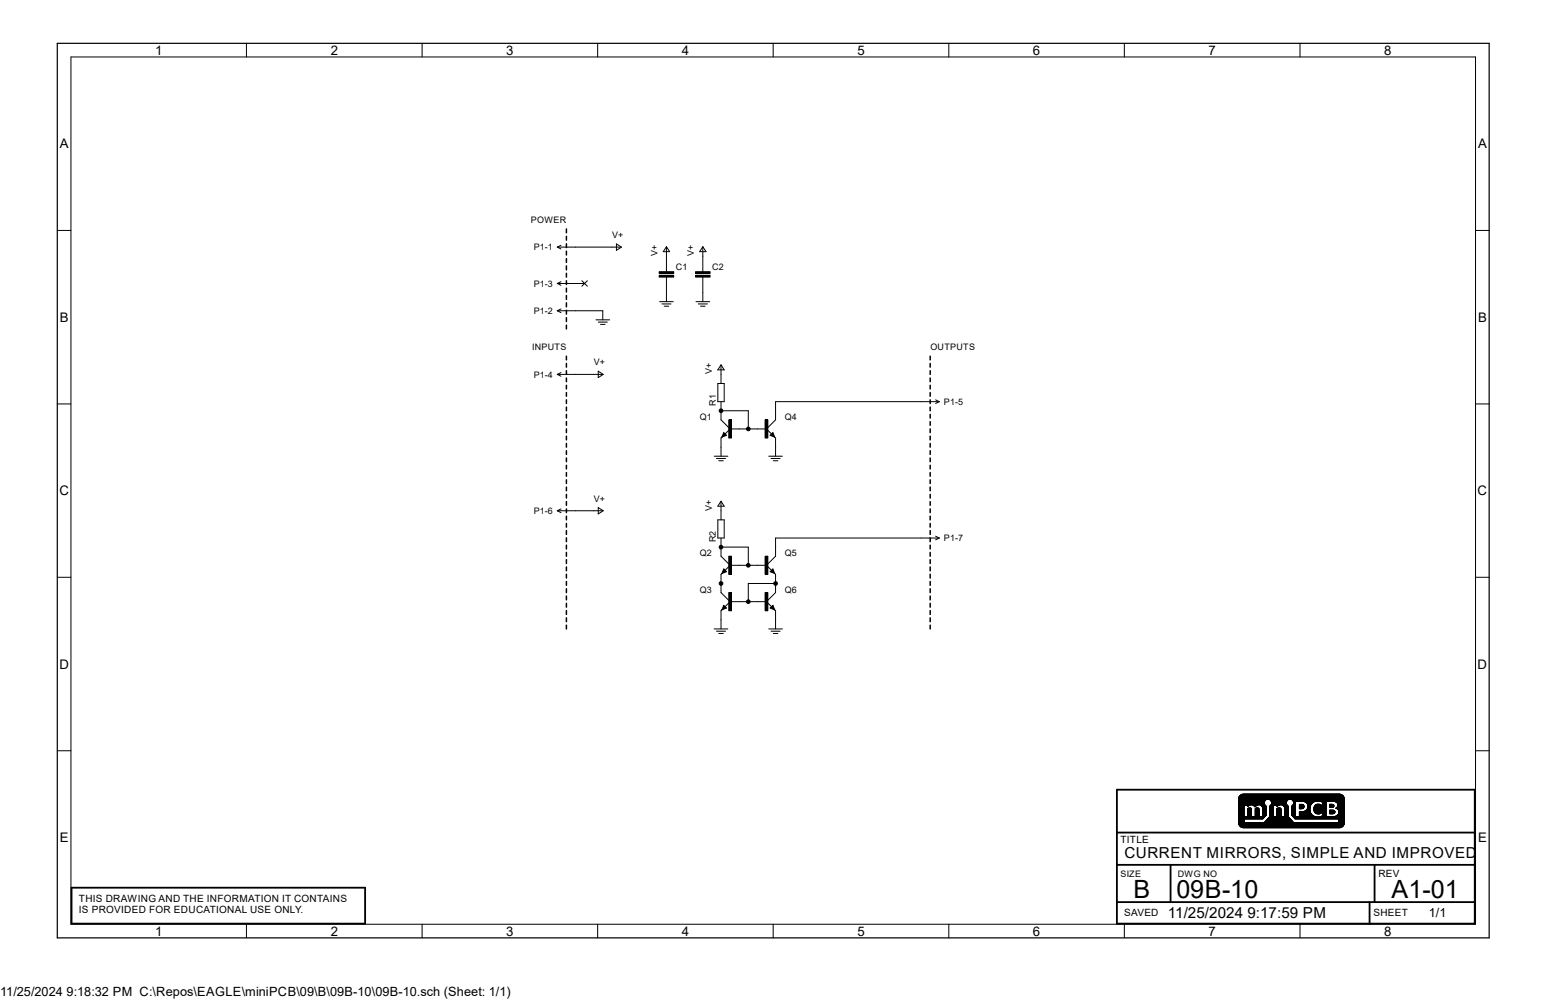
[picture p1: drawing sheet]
<svg xmlns="http://www.w3.org/2000/svg" width="432mm" height="279mm" viewBox="0 0 432 279" stroke-linecap="round" stroke-linejoin="round" font-family="sans-serif">
<path d="M16 12.1h399.9v249.9h-399.9z" fill="none" stroke="#000" stroke-width=".34"/>
<g fill="none" stroke="#000" stroke-width=".28">
<path d="M19.8 15.9h392.3v242.3h-392.3zM68.8 12.1v3.8M117.9 12.1v3.8M166.9 12.1v3.8M215.9 12.1v3.8M265 12.1v3.8M314 12.1v3.8M363.1 12.1v3.8M16 64.4h3.8M155.7 69h17.7M155.7 69l1 .6M155.7 79.2h7.6"/>
<path d="M155.7 79.2l1 .5M156.7 68.5l-1 .5M156.7 78.7l-1 .5M162.5 78.4l1.5 1.6M164 78.4l-1.5 1.6M172.2 68.2l1.4 .8-1.4 .9zM184.1 76.9h4.1v.5h-4.1zM184.1 75.9h4.1v.5h-4.1zM186.1 69v6.9M186.1 77.4v6.9M186.1 68.9l.9 1.4h-1.7zM194.3 76.9h4v.5h-4z"/>
<path d="M194.3 75.9h4v.5h-4zM196.3 69v6.9M196.3 77.4v6.9M196.3 68.9l.9 1.4h-1.8zM412.1 64.4h3.8M155.7 86.8h12.7v2.6M155.7 86.8l1 .5M156.7 86.3l-1 .5M166.5 89.4h3.8M167.1 90h2.5M167.7 90.6h1.3M184.2 84.3h3.8"/>
<path d="M184.9 84.9h2.5M185.5 85.6h1.3M194.4 84.3h3.8M195 84.9h2.6M195.7 85.6h1.2M16 112.9h3.8M155.7 104.6h12.7M155.7 104.6l1 .5M156.7 104.1l-1 .5M167.1 103.7l1.4 .9-1.4 .9zM200.5 107.1h1.8v5.1h-1.8zM201.4 112.2v5.1l2.5 2.5"/>
<path d="M201.4 102.1v5M201.4 101.9l.9 1.4h-1.8zM201.4 114.8h7.6v5M203.5 117.3h.8v5.1h-.8zM203.9 119.8h10.2M203.9 119.8l-2.5 2.6v5.1M213.7 117.3h.8v5.1h-.8zM214.1 119.8l2 2.1M261.3 111.7l1 .5M262.3 112.2h-45.7v5.1l-2.5 2.5M262.3 112.2l-1 .5M412.1 112.9h3.8"/>
<path d="M199.5 127.5h3.8M200.1 128.1h2.5M200.7 128.7h1.3M202.1 120.9l.8 .7-1.3 .5zM202.1 121.1l.5 .5-.7 .3zM202.1 121.4l.3 .2M214.7 127.5h3.8M215.1 121.6l.8-.7 .5 1.2zM215.3 121.6l.6-.5 .2 .8zM215.3 128.1h2.6M215.9 121.4l-.3 .2M216 128.7h1.3"/>
<path d="M216.1 121.9l.5 .5v5.1M155.7 142.7h12.7M155.7 142.7l1 .5M156.7 142.2l-1 .5M167.1 141.8l1.4 .9-1.4 .9zM200.5 145.2h1.8v5.1h-1.8zM201.4 140.2v5M201.4 150.3v5.1l2.5 2.5M201.4 140l.9 1.4h-1.8zM201.4 152.9h7.6v5M202.1 159l.8 .7-1.3 .5zM202.1 159.2l.5 .5-.7 .3z"/>
<path d="M202.1 159.5l.3 .2M203.5 155.4h.8v5.1h-.8zM203.9 157.9l-2.5 2.6v5.1l2.5 2.5M203.9 157.9h10.2M213.7 155.4h.8v5.1h-.8zM214.1 157.9l2.5 2.6v5.1l-2.5 2.5M215.3 159.7l.6-.5 .2 .8zM215.9 159l.5 1.2-1.3-.5zM215.9 159.5l-.3 .2M261.3 149.8l1 .5M262.3 150.3h-45.7v5.1l-2.5 2.5M262.3 150.3l-1 .5"/>
<path d="M16 161.3h3.8M199.5 175.7h3.8M200.1 176.4h2.5M200.7 177h1.3M202.1 169.1l.8 .8-1.3 .5zM202.1 169.4l.5 .5-.7 .2zM202.1 169.6l.3 .3M203.5 165.6h.8v5h-.8zM203.9 168.1l-2.5 2.5v5.1M203.9 168.1h10.2M213.7 165.6h.8v5h-.8zM214.1 168.1l2.5 2.5v5.1"/>
<path d="M214.7 175.7h3.8M215.3 176.4h2.6M215.9 169.1l.5 1.3-1.3-.5zM215.9 169.4l.2 .7-.8-.2zM215.9 169.6l-.3 .3M216 177h1.3M216.6 163h-7.6v5.1M412.1 161.3h3.8M16 209.8h3.8M412.1 209.8h3.8M345.9 230.1h29.6M345.9 230h29.6"/>
<path d="M345.9 229.9h29.6M345.9 229.8h1.5M345.9 229.7h1.5M345.9 229.6h1.5M345.9 229.5h1.5M345.9 229.4h1.5M345.9 229.3h1.5M345.9 229.2h1.5M345.9 229.1h1.5M345.9 229h1.5M345.9 228.9h1.5M345.9 228.8h6.8"/>
<path d="M345.9 228.7h6.9M345.9 228.5h7.1M345.9 228.3h7.3M345.9 228.2h7.4M345.9 228.1h1.5M345.9 228h1.5M345.9 227.9h1.5M345.9 227.8h1.5M345.9 227.7h1.5M345.9 227.6h1.5M345.9 227.5h1.5M345.9 227.4h1.5"/>
<path d="M345.9 227.3h1.5M345.9 227.2h1.5M345.9 227.1h1.5M345.9 227h1.5M345.9 226.9h1.5M345.9 226.8h1.5M345.9 226.7h1.5M345.9 226.6h1.5M345.9 226.5h1.5M345.9 226.4h1.5M345.9 226.3h1.5M345.9 226.2h1.5"/>
<path d="M345.9 226.1h1.5M345.9 226h1.5M345.9 225.9h1.5M345.9 225.8h1.5M345.9 225.7h1.5M345.9 225.6h1.5M345.9 225.5h1.5M345.9 225.4h1.5M345.9 225.3h1.5M345.9 225.2h1.5M345.9 225.1h1.5M345.9 225h1.5"/>
<path d="M345.9 224.9h7.4M345.9 224.8h7.3M345.9 224.7l7.3 .1M345.9 224.7h7.3M345.9 224.6h7.3M345.9 224.5l7.2 .1M345.9 224.5h7.2M345.9 224.4h7.2M345.9 224.3h7.2M345.9 224.2h7.2M345.9 224.1h7.2M345.9 223.9h7.3"/>
<path d="M345.9 223.6h7.5M345.9 223.4h7.7M345.9 223.3h8M345.9 223.2h29.6M345.9 223.1h29.6M345.9 223h29.6M346 230.3h29.4M346 230.2h29.4M346 222.9h29.4M346 222.8h29.4M346.1 230.5h29.2M346.1 230.4h29.2"/>
<path d="M346.1 222.7h29.2M346.1 222.6h29.2M346.2 222.5h29M346.2 230.7h29M346.2 230.6h29M346.2 222.4h29M346.3 230.8h28.8M346.3 222.3h28.8M346.4 222.2h28.6M346.5 231h28.4M346.5 222.2h28.4M346.5 222.1h28.4"/>
<path d="M346.6 231.1h28.2M346.7 231.1h28.1M346.7 222h28M346.8 222h27.8M346.8 231.2h27.8M347 221.9h27.4M347.1 231.3h27.2M347.1 221.9h27.2M348.5 228.1h1M348.5 228h1M348.5 227.9h1M348.5 227.8h1"/>
<path d="M348.5 227.7h1M348.5 227.6h1M348.5 227.5h1M348.5 227.4h1M348.5 227.3h1M348.5 227.2h1M348.5 227.1h1M348.5 227h1M348.5 226.9h1M348.5 226.8h1M348.5 226.7h1M348.5 226.6h1"/>
<path d="M348.5 226.5h1M348.5 226.4h1M348.5 226.3h1M348.5 226.2h1M348.5 226.1h1M348.5 226h1M348.5 225.9h1M348.5 225.3h.1M348.5 225h.4M348.5 225.8h1M348.7 225.2h-.2M348.8 225.8h.5"/>
<path d="M348.8 225.1h-.3M349.1 225h-3.2M349.9 225h1.3M350.1 225h.9M350.3 225.2h.5M350.3 225.3h.4M350.4 225.3h.2M350.5 225.4h-.1M350.6 228.1h1.1M350.6 228h1.1M350.6 227.9h1.1M350.6 227.8h1.1"/>
<path d="M350.6 227.7h1.1M350.6 227.6h1.1M350.6 227.5h1.1M350.6 227.4h1.1M350.6 227.3h1.1M350.6 227.2h1.1M350.6 227.1h1.1M350.6 227h1.1M350.6 226.9h1.1M350.6 226.8h1.1M350.6 226.7h1.1M350.6 226.6h1.1"/>
<path d="M350.6 226.5h1.1M350.6 226.4h1.1M350.6 226.3h1.1M350.6 226.2h1.1M350.6 226.1h1.1M350.6 226h1M350.6 225.9l1 .1M350.6 225.9h1M350.6 225.8h.9M350.9 225.8h.6M350.9 225.1h-.7M352.1 225h1.3"/>
<path d="M352.3 225h1.1M352.3 225.1h1.2M352.4 225.2h1.2M352.4 225.3h1.2M352.5 225.3h1.1M352.6 225.5h1M352.6 225.4h1M352.6 225.7h1M352.6 225.6h1M352.7 228h.7M352.7 227.8h.9M352.7 227.7h.9"/>
<path d="M352.7 227.6h.9M352.7 227.5h.9M352.7 227.4h.9M352.7 227.3h.9M352.7 227.2h.9M352.7 227.1h.9M352.7 227h.9M352.7 226.9h.9M352.7 226.8h.9M352.7 226.7h.9M352.7 226.6h.9M352.7 226.5h.9"/>
<path d="M352.7 226.4h.9M352.7 226.3h.9M352.7 226.2h.9M352.7 226.1h.9M352.7 226h.9M352.7 225.9h.9M352.7 225.8h.9M352.8 228.7l-6.9 .1M352.9 228.6h-7M353.1 228.4h-7.2M353.1 229.8h8.2M353.2 228.3h-7.3"/>
<path d="M353.2 224h-7.3M353.2 229.7h8M353.3 229.7h7.8M353.3 223.8h-7.4M353.3 229.6h7.8M353.3 223.7h-7.4M353.4 228.1h-.7M353.4 229.5h7.6M353.4 223.6h-7.5M353.5 229.4h7.4M353.5 228h-.8M353.5 227.9h-.8"/>
<path d="M353.6 223.5h-7.7M353.6 229.3h7.2M353.7 229.2h7M353.8 229.1h6.8M353.8 223.4h-7.9M353.9 229h6.7M353.9 229h6.6M354 228.9h6.4M354.1 228.8h6.3M354.1 228.8h6.2M354.2 228.7h6.1M354.2 228.6h6"/>
<path d="M354.3 228.6h5.8M354.3 223.3h5.8M354.4 228.5h5.6M354.4 228.4h5.6M354.5 228.3h5.5M354.5 223.4h5.5M354.6 228.3h5.3M354.6 228.2h5.2M354.6 228.1h1M354.6 228h1M354.6 227.9h1M354.6 227.8h1"/>
<path d="M354.6 227.7h1M354.6 227.6h1M354.6 227.5h1M354.6 227.4h1M354.6 227.3h1M354.6 227.2h1M354.6 227.1h1M354.6 227h1M354.6 226.9h1M354.6 226.8h1M354.6 226.7h1M354.6 226.6h1"/>
<path d="M354.6 226.5h1M354.6 226.4h1M354.6 226.3h1M354.6 226.2h1M354.6 226.1h1M354.6 226h1M354.6 225.9h1M354.6 225.8h1M354.6 225.7h1M354.6 225.6h1M354.6 225.5h1M354.6 225.4h1"/>
<path d="M354.6 225.3h1M354.7 225.2h.9M354.7 223.4h5M354.7 223.5h5M354.8 225.1h.8M354.8 223.6h4.8M354.9 225h.7M354.9 223.7h4.6M354.9 223.6h4.6M355 224.9h4.5M355 223.8h4.4M355 224.8h4.4"/>
<path d="M355 224.7l4.4 .1M355 223.9h4.4M355.1 224.7h4.2M355.1 224.6h4.2M355.1 224.5h4.2M355.1 224.1h4.2M355.2 224.5h4.1M355.2 224.4h4.1M355.2 224.3h4.1M355.2 224.2h4.1M356.7 228.1h1.1M356.7 228h1.1"/>
<path d="M356.7 227.9h1.1M356.7 227.8h1.1M356.7 227.7h1.1M356.7 227.6h1.1M356.7 227.5h1.1M356.7 227.4h1.1M356.7 227.3h1.1M356.7 227.2h1.1M356.7 227.1h1.1M356.7 227h1.1M356.7 226.9h1.1M356.7 226.8h1.1"/>
<path d="M356.7 226.7h1.1M356.7 226.6h1.1M356.7 226.5h1.1M356.7 226.4h1.1M356.7 226.3h1.1M356.7 226.2h1.1M356.7 226.1l1.1 .1M356.7 226.1h1.1M356.7 226h1.1M356.7 225.9l1.1 .1M356.7 225.9h1M356.7 225.3h.1"/>
<path d="M356.7 225h.4M356.7 225.8h1M356.9 225.2h-.2M357 225.8h.5M357 225.1h-.3M357.3 225h-2.4M358.2 225h1.3M358.4 225h1.2M358.4 225.1h1.2M358.5 225.2h1.2M358.6 225.3h1.1M358.7 225.4h1"/>
<path d="M358.7 225.5h1M358.8 225.7h.9M358.8 225.6h.9M358.8 225.9h.9M358.8 225.8h.9M358.9 228.1h.8M358.9 228h.8M358.9 227.9h.8M358.9 227.8h.8M358.9 227.7h.8M358.9 227.6h.8M358.9 227.5h.8"/>
<path d="M358.9 227.4h.8M358.9 227.3h.8M358.9 227.2h.8M358.9 227.1h.8M358.9 227h.8M358.9 226.9h.8M358.9 226.8h.8M358.9 226.7h.8M358.9 226.6h.8M358.9 226.5h.8M358.9 226.4h.8M358.9 226.3h.8"/>
<path d="M358.9 226.2h.8M358.9 226.1h.8M358.9 226h.8M359.3 224h-4.2M360.5 223.3h15M360.6 223.4h14.9M360.8 227.8h1M360.8 227.7h1M360.8 227.6h1M360.8 227.5h1M360.8 227.4h1M360.8 227.3h1"/>
<path d="M360.8 227.2h1M360.8 227.1h1M360.8 227h1M360.8 226.9h1M360.8 226.8h1M360.8 226.7h1M360.8 226.6h1M360.8 226.5h1M360.8 226.4h1M360.8 226.3h1M360.8 226.2h1M360.8 226.1h1"/>
<path d="M360.8 226h1M360.8 225.9h1M360.8 225.8h1M360.8 225.7h1M360.8 225.6h1M360.8 225.5h1M360.8 225.4h1M360.8 225.3h1M360.8 225.2h1M360.8 223.4h14.7M360.8 223.5h14.7M360.9 227.9h.9"/>
<path d="M360.9 225.1h.9M361 228h.8M361 223.6h14.5M361 225h.8M361.1 228h.7M361.1 225h.7M361.1 223.6h14.4M361.1 228.1h.7M361.1 224.9h.7M361.1 223.7h14.4M361.1 228.2h6.6M361.1 223.8h14.4"/>
<path d="M361.2 224.8h.6M361.2 228.3h14.3M361.2 224.7h.6M361.2 223.9h6.5M361.3 228.3h14.2M361.3 224.6h.5M361.3 224.5h.5M361.3 224.1h.5M361.3 224h.5M361.3 224.4h.5M361.3 224.3h.5M361.3 224.2h.5"/>
<path d="M361.4 228.4h14.1M361.4 228.5h14.1M361.5 228.5h14M361.5 228.6h14M361.7 228.7h13.8M361.7 228.8h13.8M362.9 228.1h4.3M362.9 228h4.1M362.9 228h4M362.9 227.9h3.9M362.9 227.8h3.7M362.9 227.7h3.6"/>
<path d="M362.9 227.6h3.5M362.9 227.5h3.5M362.9 227.5h3.4M362.9 227.4h3.3M362.9 227.3h3.3M362.9 227.3h3.2M362.9 227.2h3.2M362.9 227.1h3.2M362.9 227h3.1M362.9 226.9h3.1M362.9 226.8h3.1M362.9 225.9h1"/>
<path d="M362.9 225.7h1.2M362.9 225.6h1.3M362.9 225.5h1.3M362.9 225.4h1.3M362.9 225.3h1.3M362.9 225.2h1.3M362.9 225.1h1.3M362.9 225h1.3M362.9 225h1.2M362.9 224.9h1.2M362.9 224.8h1M362.9 224.7l1 .1"/>
<path d="M363.8 225.9l-.9 .1M364 225.8h-1.1M364.1 226.7h1.8M364.3 224h2.9M364.4 226.7h1.5M364.5 226.6h1.4M364.5 224.1h2.4M364.6 226.5h1.3M364.7 224.1h2.2M364.7 226.4h1.1M364.7 224.2h2M364.8 226.4h1"/>
<path d="M364.9 224.3h1.7M364.9 226.3h.9M365 224.3h1.6M365 226.2h.8M365 224.4h1.5M365.1 226.1h.7M365.1 224.5h1.3M365.1 226h.7M365.2 226h.6M365.2 224.6h1.1M365.2 225.9h.6M365.2 225.8h.6"/>
<path d="M365.2 224.7h1M365.3 225.7h.5M365.3 224.8h.8M365.3 224.7h.9M365.3 225.6h.6M365.3 225.5h.6M365.3 225.4h.6M365.3 225.3h.7M365.3 225.2h.7M365.3 225.1h.7M365.3 225h.8M365.3 224.9h.8"/>
<path d="M367 226.3h3.3M367 226.2h3.3M367 226.1h3.3M367 226h3.3M367 225.9h3.3M367 225.8h3.3M367 226.6h3.3M367 226.5h3.3M367 226.4h3.3M367 225.7h3.3M367 225.6h3.3M367.1 226.7h3.2"/>
<path d="M367.1 225.5h3.2M367.1 225.4h3.2M367.1 226.8h3.2M367.1 225.3h3.2M367.2 226.9h3.1M367.2 225.3h3.1M367.2 226.9h2.2M367.2 225.2h2.2M367.2 227h2.1M367.2 225.1h2.1M367.3 225h1.9M367.3 227.1h1.8"/>
<path d="M367.3 225h1.8M367.4 224.9h1.6M367.5 227.2h1.5M367.5 224.8h1.4M367.5 223.9h-6.3M367.6 227.3h1.2M367.6 224.8h1.2M367.8 224.7h.8M368 227.4h.4M368.4 228.2h7.1M368.4 223.9h7.1M368.6 223.9h6.9"/>
<path d="M368.9 228.1h1.4M369 224h1.3M369.1 228h1.2M369.2 228h1.1M369.2 224.1h1.1M369.4 224.1h.9M369.4 227.9h.9M369.5 224.2h.8M369.5 227.8h.8M369.5 227.7h.8M369.5 227.6h.8M369.5 227.5h.8"/>
<path d="M369.5 227.4h.8M369.5 227.3h.8M369.5 227.2h.8M369.5 227.1h.8M369.5 227h.8M369.5 226.9h.8M369.5 225.2h.8M369.5 225.1h.8M369.5 225h.8M369.5 224.9h.8M369.5 224.8h.8M369.5 224.7h.8"/>
<path d="M369.5 224.6h.8M369.5 224.5h.8M369.5 224.4h.8M369.5 224.3h.8M371.4 227.3h1.2M371.4 227.1h1.3M371.4 227.1h1.4M371.4 227h1.4M371.4 226.9h1.4M371.4 226.8h1.4M371.4 226.7h1.4M371.4 226.6h1.4"/>
<path d="M371.4 226.5h1.3M371.4 226.4h1.3M371.4 226.4h1.2M371.4 225.6h.7M371.4 225.5h1M371.4 225.3h1.1M371.4 225.2h1.1M371.4 225.1h1.1M371.4 225h1.1M371.4 224.9h1.1M371.4 224.8h1M371.4 224.7l1 .1"/>
<path d="M371.4 224.7h.6M372.4 225.5l-1 .1M372.5 225.4h-1.1M372.5 227.3l-1.1 .1M372.7 228.1h2.8M372.7 227.2h-1.3M372.8 224h2.7M373 228h2.5M373.1 225.8h2.4M373.1 224.1h2.4M373.2 228h2.3M373.2 225.8h2.3"/>
<path d="M373.2 224.1h2.3M373.2 225.9h2.3M373.3 227.9h2.2M373.3 225.7h2.2M373.3 224.2h2.2M373.3 225.9h2.2M373.3 225.6h2.2M373.4 225.6h2.1M373.4 224.3h2.1M373.5 227.8h2M373.5 224.3h2M373.5 226h2"/>
<path d="M373.5 225.5h2M373.5 225.4h2M373.5 226.1h2M373.5 225.3h2M373.5 224.5h2M373.5 224.4h2M373.6 227.7h1.9M373.6 225.3h1.9M373.6 224.5h1.9M373.6 225.2h1.9M373.6 225.1h1.9M373.6 224.7h1.9"/>
<path d="M373.6 224.6h1.9M373.7 227.6h1.8M373.7 226.1h1.8M373.7 225h1.8M373.7 224.9h1.8M373.7 224.8h1.8M373.7 224.7h1.8M373.7 227.5h1.8M373.7 226.2h1.8M373.8 227.5h1.7M373.8 226.3h1.7M373.8 227.4h1.7"/>
<path d="M373.8 226.4h1.7M373.8 227.3h1.7M373.9 227.3h1.6M373.9 227.2h1.6M373.9 226.5h1.6M373.9 227.1h1.6M373.9 227h1.6M373.9 226.9h1.6M373.9 226.8h1.6M373.9 226.7h1.6M373.9 226.6h1.6M374 229.8h1.5"/>
<path d="M374 229.7h1.5M374 229.6h1.5M374 229.5h1.5M374 229.4h1.5M374 229.3h1.5M374 229.2h1.5M374 229.1h1.5M374 229h1.5M374 228.9h1.5M375 230.9h-28.6M375.2 230.8h-28.9M68.8 258.2v3.8"/>
<path d="M117.9 258.2v3.8M166.9 258.2v3.8M215.9 258.2v3.8M265 258.2v3.8M314 258.2v3.8M363.1 258.2v3.8"/>
<circle cx="201.4" cy="114.8" r=".51"/>
<circle cx="209" cy="119.8" r=".51"/>
<circle cx="201.4" cy="152.9" r=".51"/>
<circle cx="209" cy="157.9" r=".51"/>
<circle cx="201.4" cy="163" r=".51"/>
<circle cx="209" cy="168.1" r=".51"/>
<circle cx="216.6" cy="163" r=".51"/>
</g>
<path d="M312 220.6h99.9v37.5h-99.9zM312 232.6h99.9M20 248h82v10.1h-82zM312 252.1h99.9M312 241.6h99.9M326.9 241.6v10.5M382.5 252.1v6M383.9 241.6v10.5" fill="none" stroke="#000" stroke-width=".51"/>
<g fill="none" stroke="#000" stroke-width=".42">
<path d="M158.2 64v1M158.2 66v1.1M158.2 68.1v1.1M158.2 70.2v1M158.2 72.3v1M158.2 74.3v1.1M158.2 76.4v1M158.2 78.4v1.1M158.2 80.5v1.1M158.2 82.6v1.1M158.2 84.6v1.1M158.2 86.7v1.1"/>
<path d="M158.2 88.8v1M158.2 90.8v1.1M158.2 99.5v1M259.8 99.5v1M158.2 101.6v1M158.2 103.6v1M158.2 105.6v1M158.2 107.7v1M158.2 109.7v1M158.2 111.7v1M158.2 113.7v1.1M158.2 115.8v1"/>
<path d="M158.2 117.8v1M158.2 119.8v1.1M259.8 101.6v1M259.8 103.6v1M259.8 105.6v1M259.8 107.7v1M259.8 109.7v1M259.8 111.7v1M259.8 113.7v1.1M259.8 115.8v1M259.8 117.8v1M259.8 119.8v1.1"/>
<path d="M158.2 121.9v1M158.2 123.9v1M158.2 125.9v1.1M158.2 128v1M158.2 130v1M158.2 132v1.1M158.2 134.1v1M158.2 136.1v1M158.2 138.1v1M259.8 121.9v1M259.8 123.9v1M259.8 125.9v1.1"/>
<path d="M259.8 128v1M259.8 130v1M259.8 132v1.1M259.8 134.1v1M259.8 136.1v1M259.8 138.1v1M158.2 140.2v1M158.2 142.2v1M158.2 144.2v1M158.2 146.3v1M158.2 148.3v1M158.2 150.3v1"/>
<path d="M158.2 152.3v1.1M158.2 154.3v1.1M158.2 156.4v1M158.2 158.4v1.1M259.8 140.2v1M259.8 142.2v1M259.8 144.2v1M259.8 146.3v1M259.8 148.3v1M259.8 150.3v1M259.8 152.3v1.1M259.8 154.3v1.1"/>
<path d="M259.8 156.4v1M259.8 158.4v1.1M158.2 160.4v1.1M158.2 162.5v1M158.2 164.5v1.1M158.2 166.5v1.1M158.2 168.6v1M158.2 170.6v1.1M158.2 172.6v1.1M158.2 174.7v1M259.8 160.4v1.1M259.8 162.5v1"/>
<path d="M259.8 164.5v1.1M259.8 166.5v1.1M259.8 168.6v1M259.8 170.6v1.1M259.8 172.6v1.1M259.8 174.7v1"/>
</g>
<g fill="#000">
<path d="M184.1 76.9h4.1v.5h-4.1z" fill-rule="evenodd"/>
<path d="M184.1 75.9h4.1v.5h-4.1z" fill-rule="evenodd"/>
<path d="M194.3 76.9h4v.5h-4z" fill-rule="evenodd"/>
<path d="M194.3 75.9h4v.5h-4z" fill-rule="evenodd"/>
<path d="M203.5 117.3h.8v5.1h-.8z" fill-rule="evenodd"/>
<path d="M213.7 117.3h.8v5.1h-.8z" fill-rule="evenodd"/>
<path d="M203.5 155.4h.8v5.1h-.8z" fill-rule="evenodd"/>
<path d="M213.7 155.4h.8v5.1h-.8z" fill-rule="evenodd"/>
<path d="M203.5 165.6h.8v5h-.8z" fill-rule="evenodd"/>
<path d="M213.7 165.6h.8v5h-.8z" fill-rule="evenodd"/>
<circle cx="201.4" cy="114.8" r=".51"/>
<circle cx="209" cy="119.8" r=".51"/>
<circle cx="201.4" cy="152.9" r=".51"/>
<circle cx="209" cy="157.9" r=".51"/>
<circle cx="201.4" cy="163" r=".51"/>
<circle cx="209" cy="168.1" r=".51"/>
<circle cx="216.6" cy="163" r=".51"/>
</g>
<g font-size="7">
<text x="316.6" y="251">B</text>
<text x="328.6" y="251">09B-10</text>
<text x="388.6" y="251">A1-01</text>
</g>
<g font-size="4.2">
<text x="314" y="239.6">CURRENT MIRRORS, SIMPLE AND IMPROVED</text>
<text x="326.2" y="256.5">11/25/2024 9:17:59 PM</text>
</g>
<g font-size="3.7">
<text x="43.3" y="15.3">1</text>
<text x="92.4" y="15.3">2</text>
<text x="141.4" y="15.3">3</text>
<text x="190.4" y="15.3">4</text>
<text x="239.5" y="15.3">5</text>
<text x="288.5" y="15.3">6</text>
<text x="337.5" y="15.3">7</text>
<text x="386.6" y="15.3">8</text>
<text x="16.7" y="41.4">A</text>
<text x="412.8" y="41.4">A</text>
<text x="16.7" y="89.9">B</text>
<text x="412.8" y="89.9">B</text>
<text x="16.6" y="138.4">C</text>
<text x="412.7" y="138.4">C</text>
<text x="16.6" y="186.9">D</text>
<text x="412.7" y="186.9">D</text>
<text x="16.7" y="235.3">E</text>
<text x="412.8" y="235.3">E</text>
<text x="43.3" y="261.4">1</text>
<text x="92.4" y="261.4">2</text>
<text x="141.4" y="261.4">3</text>
<text x="190.4" y="261.4">4</text>
<text x="239.5" y="261.4">5</text>
<text x="288.5" y="261.4">6</text>
<text x="337.5" y="261.4">7</text>
<text x="386.6" y="261.4">8</text>
</g>
<text font-size="3.6" x="0" y="278.4">11/25/2024 9:18:32 PM C:\Repos\EAGLE\miniPCB\09\B\09B-10\09B-10.sch (Sheet: 1/1)</text>
<text font-size="3.5" x="399.1" y="256.3">1/1</text>
<g font-size="2.8">
<text x="313" y="235.6">TITLE</text>
<text x="385" y="245.1">REV</text>
<text x="22.1" y="252.1">THIS DRAWING AND THE INFORMATION IT CONTAINS</text>
<text x="22.1" y="255.1">IS PROVIDED FOR EDUCATIONAL USE ONLY.</text>
<text x="314" y="256">SAVED</text>
<text x="383.6" y="256">SHEET</text>
</g>
<g font-size="2.5">
<text x="148.3" y="62.3">POWER</text>
<text x="149.1" y="69.9">P1-1</text>
<text x="170.9" y="66.5">V+</text>
<text x="183.6" y="71.5" transform="rotate(-90 183.6 71.5)">V+</text>
<text x="193.8" y="71.5" transform="rotate(-90 193.8 71.5)">V+</text>
<text x="188.7" y="75.4">C1</text>
<text x="198.9" y="75.4">C2</text>
<text x="149.1" y="80.1">P1-3</text>
<text x="149.1" y="87.7">P1-2</text>
<text x="148.6" y="97.9">INPUTS</text>
<text x="259.9" y="97.9">OUTPUTS</text>
<text x="149.1" y="105.5">P1-4</text>
<text x="165.9" y="102.1">V+</text>
<text x="198.8" y="104.6" transform="rotate(-90 198.8 104.6)">V+</text>
<text x="199.9" y="113.5" transform="rotate(-90 199.9 113.5)">R1</text>
<text x="263.7" y="113.1">P1-5</text>
<text x="195.5" y="117.3">Q1</text>
<text x="219.2" y="117.3">Q4</text>
<text x="149.1" y="143.6">P1-6</text>
<text x="165.9" y="140.2">V+</text>
<text x="198.8" y="142.7" transform="rotate(-90 198.8 142.7)">V+</text>
<text x="195.5" y="155.4">Q2</text>
<text x="199.9" y="151.6" transform="rotate(-90 199.9 151.6)">R2</text>
<text x="219.2" y="155.4">Q5</text>
<text x="263.7" y="151.2">P1-7</text>
<text x="195.5" y="165.6">Q3</text>
<text x="219.2" y="165.6">Q6</text>
<text x="313" y="245.1">SIZE</text>
<text x="329" y="245.1">DWG NO</text>
</g>
</svg>
